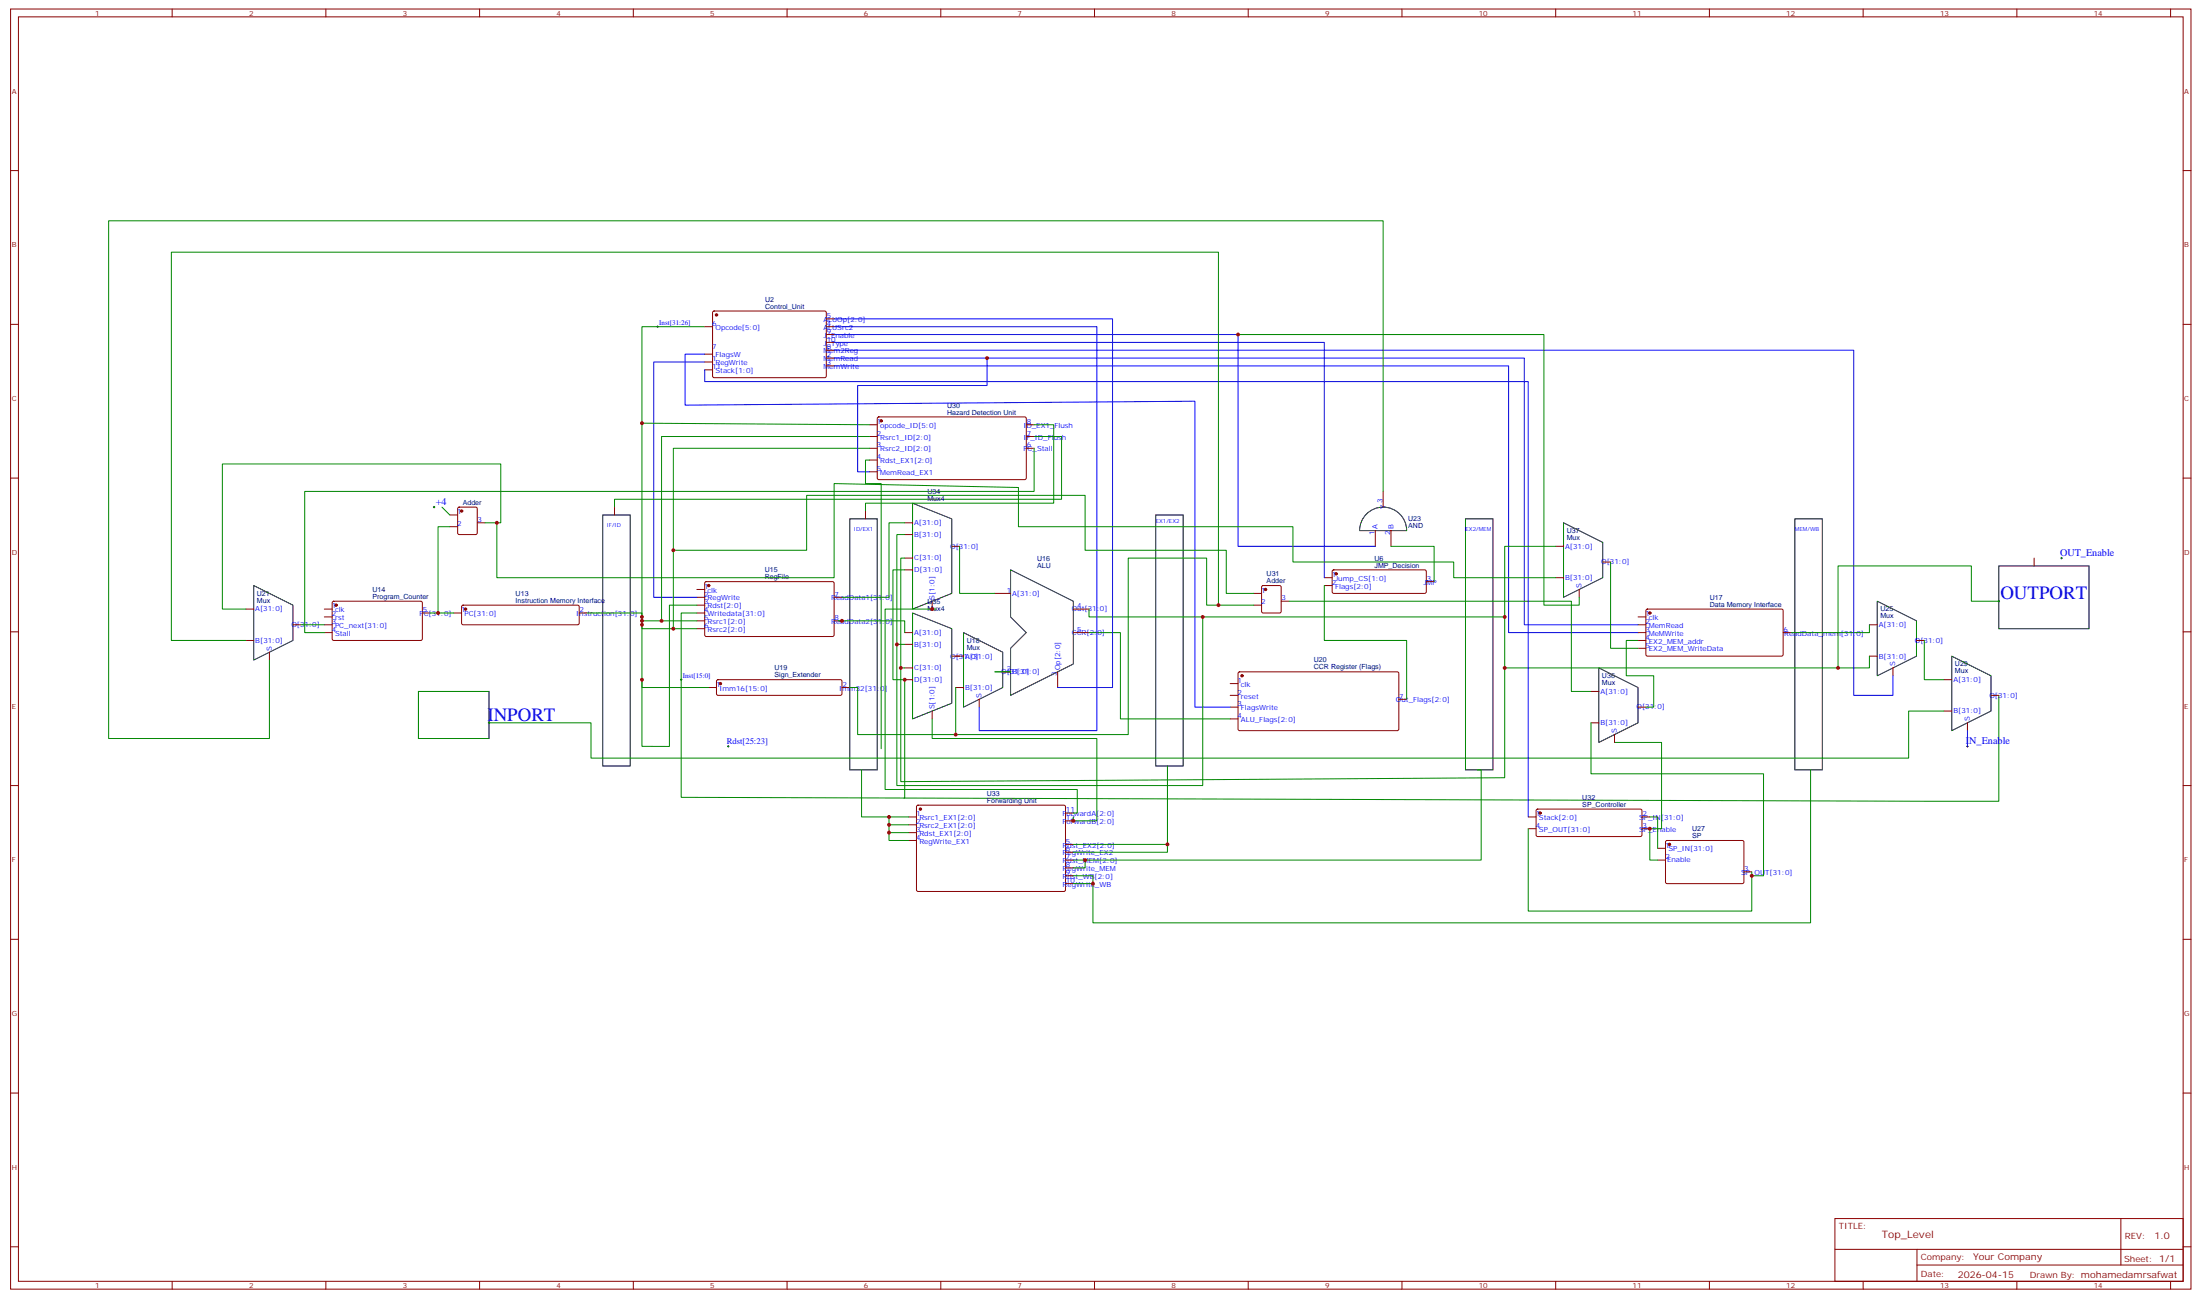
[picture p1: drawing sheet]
<svg xmlns="http://www.w3.org/2000/svg" width="990mm" height="583mm" viewBox="0 0 990 583" stroke-linecap="round" stroke-linejoin="round" font-family="sans-serif">
<g fill="none" stroke="#870000" stroke-width=".45">
<path d="M4.8 4.1h980.7v575.7h-980.7zM8.3 7.6h973.7v568.7h-973.7zM77.4 4.1v3.5M146.6 4.1v3.5M215.7 4.1v3.5M284.9 4.1v3.5M354 4.1v3.5M423.2 4.1v3.5M492.3 4.1v3.5M561.4 4.1v3.5M630.6 4.1v3.5M699.7 4.1v3.5"/>
<path d="M768.9 4.1v3.5M838 4.1v3.5M907.2 4.1v3.5M976.3 4.1v3.5M4.8 76.7h3.5M982 76.7h3.5M4.8 145.9h3.5M317 146.9h3.5M317 159.3h3.5M320.7 140.1l50.5-.2 .5 .7-.1 28.8-.7 .5-50-.1-.4-.6v-28.6zM371.7 143.4h3.5M371.7 146.9h3.5"/>
<path d="M371.7 157.5h3.5M371.7 154h3.5M371.7 150.5h3.5M982 145.9h3.5M317 166.3h3.5M317 162.8h3.5M371.7 161h3.5M371.7 164.6h3.5M391.1 191h3.5M391.1 196.3h3.5M394.8 187.7l66.4-.1 .4 .6-.1 27.1-.6 .4h-65.9l-.4-.7v-26.8zM461.6 191h3.5"/>
<path d="M461.6 196.3h3.5M4.8 215h3.5M391.1 201.6h3.5M391.1 206.9h3.5M391.1 212.2h3.5M461.6 201.6h3.5M982 215h3.5M202.3 231.6h3.5M202.3 236.9h3.5M206.1 228.3h8.4l.2 11.4-.3 .5-7.8 .2-.5-.2-.3-11.4zM214.7 235.1h3.5M276.4 228.1v3.5"/>
<path d="M389.3 229.8v3.6M406.9 235.1h3.6M618.6 238.7v7M622.1 221v7.1M625.7 238.7v7M406.9 256.3h3.6M406.9 251h3.6M406.9 240.4h3.6M428.1 245.7h3.5M595.7 259.8h3.5M599.4 256.5l41.7-.2 .4 .7v9.2l-.7 .7h-40.9l-.7-.7zM699.7 259.8h3.6"/>
<path d="M699.7 245.7h3.6M720.9 252.8h3.5M914.9 251v3.5M110.6 273.9h3.5M145.9 273.9h3.5M145.9 277.5h3.5M149.6 270.6l39.9-.1 .5 .6-.1 16.5-.6 .4h-39.5l-.4-.7v-16.2zM190 275.7h3.5M204.1 275.7h3.5M207.8 272.4l52-.2 .7 .7v7.4l-.7 .7h-51.5l-.7-.7zM260.5 275.7h3.6M313.4 275.7h3.6"/>
<path d="M313.4 265.1h3.6M313.4 268.6h3.6M313.4 272.2h3.6M313.4 279.2h3.6M317.2 261.8l57.5-.2 .5 .7-.1 23.5-.6 .5-57.1-.1-.4-.6v-23.3zM375.2 268.6h3.5M375.2 279.2h3.5M419.3 270.4v3.5M447.5 266.9h7.1M482.8 273.9h7M563.9 272.2h3.5M563.9 266.9h3.5"/>
<path d="M567.7 263.6h8.4l.2 11.4-.3 .5-7.9 .2-.5-.2-.2-11.4zM576.3 270.4h3.5M595.7 263.3h3.5M641.5 261.6h3.6M710.3 265.1v3.5M736.8 277.5h3.5M740.5 274.1l61.1-.1 .4 .6v20.1l-.7 .4-60.6-.1-.4-.6v-19.8zM4.8 284.2h3.5M110.6 288h3.5M121.2 293.3v3.6M131.8 281h3.5M145.9 281h3.5"/>
<path d="M145.9 284.5h3.5M313.4 282.8h3.6M406.9 284.5h3.6M406.9 289.8h3.6M428.1 295.1h5.3M482.8 284.5h7M736.8 281h3.5M736.8 284.5h3.5M736.8 288h3.5M736.8 291.6h3.5M802 284.5h3.6M840.8 281h3.6"/>
<path d="M840.8 295.1h3.6M862 288h3.5M982 284.2h3.5M318.7 309.2h3.6M322.5 305.9l55.5-.2 .7 .7v5.6l-.7 .7h-55l-.7-.7zM378.7 309.2h3.5M406.9 305.7h3.6M406.9 300.4h3.6M419.3 319.8v3.5M429.9 309.2h3.5M440.4 314.5v3.5M447.5 302.2h7.1"/>
<path d="M475.7 302.2v7M553.3 307.4h3.6M553.3 312.7h3.6M553.3 318h3.6M557.1 302.4l71.6-.2 .5 .7-.1 25.3-.6 .4-71.2-.1-.4-.6v-25zM629.2 314.5h3.5M715.6 311h3.5M736.8 318h3.5M851.4 300.4v3.5M874.4 305.7h3.5M874.4 319.8h3.5M895.5 312.7h3.6"/>
<path d="M553.3 323.3h3.6M715.6 325.1h3.5M726.2 330.4v3.5M884.9 325.1v3.5M4.8 353.3h3.5M982 353.3h3.5M408.7 367.4h3.5M408.7 370.9h3.5M408.7 374.5h3.5M408.7 378h3.5M412.5 362.3l66.3-.1 .4 .6v37.7l-.7 .4h-65.8l-.5-.7v-37.4zM479.2 379.8h3.6"/>
<path d="M479.2 365.7h3.6M479.2 369.2h3.6M687.4 367.4h3.5M687.4 372.7h3.5M691.1 364.1l47-.2 .4 .7v11.2l-.7 .4h-46.5l-.4-.7zM738.5 367.4h3.6M738.5 372.7h3.6M749.4 378.2l34.6-.1 .4 .6-.1 18.3-.6 .4-34.1-.1-.5-.6v-18zM479.2 386.8h3.6M479.2 393.9h3.6M479.2 383.3h3.6M479.2 390.3h3.6"/>
<path d="M479.2 397.4h3.6M745.6 381.5h3.5M745.6 386.8h3.5M784.4 392.1h3.5M4.8 422.5h3.5M982 422.5h3.5M4.8 491.6h3.5M982 491.6h3.5M825.3 548h156.7v28.3h-156.7zM953.9 548.1l.1 20.8M4.8 560.7h3.5M77.4 576.3v3.5"/>
<path d="M146.6 576.3v3.5M215.7 576.3v3.5M284.9 576.3v3.5M354 576.3v3.5M423.2 576.3v3.5M492.3 576.3v3.5M561.4 576.3v3.5M630.6 576.3v3.5M699.7 576.3v3.5M768.9 576.3v3.5M825.4 561.9h156.4M838 576.3v3.5"/>
<path d="M862.2 568.9h119.6M862.2 561.9v14.1M907.2 576.3v3.5M976.3 576.3v3.5M982 560.7h3.5"/>
</g>
<g fill="none" stroke="#000" stroke-width=".45">
<path d="M295.5 146.9h.7M295.8 146.6v.7M194.9 228.1h.7M195.3 227.7v.7M271.1 231.6h12.4v112.9h-12.4zM382.2 233.4h12.4v112.9h-12.4zM410.5 226.3l17.6 7.1v33.5l-17.6 7zM519.8 231.6h12.4v112.9h-12.4zM614.2 231.6a10.6 10.6 0 0 1 11.7-2.8 10.6 10.6 0 0 1 6.8 9.9h-21.2l.8-3.9zM659.2 233.4h12.3v112.9h-12.3zM703.3 235.1l17.6 8.8v15.9l-17.6 8.8zM807.3 233.4h12.4v112.9h-12.4z"/>
<path d="M454.6 256.3l28.2 14.1v28.2l-28.2 14.1v-21.1l7-7.1-7-7zM899.1 254.5h40.5v28.3h-40.5zM926.9 251h.7M927.3 250.6v.8M114.1 263.3l17.7 8.9v15.8l-17.7 8.9zM410.5 275.7l17.6 7.1v33.5l-17.6 7zM844.4 270.4l17.6 8.8v15.9l-17.6 8.8zM898.7 270.4h.7M899.1 270.1v.7M433.4 284.5l17.6 8.8v15.9l-17.6 8.8zM877.9 295.1l17.6 8.8v15.9l-17.6 8.8zM188.2 311h31.8v21.1h-31.8z"/>
<path d="M306 305.7h.7M306.4 305.3v.7M719.1 300.4l17.7 8.8v15.9l-17.7 8.8zM219.6 325.1h.7M220 324.7v.7M327.2 335.7h.7M327.6 335.3v.7M884.6 335.7h.7M884.9 335.3v.7"/>
</g>
<g fill="#870000" stroke="#870000" stroke-width=".45">
<circle cx="209.4" cy="273.9" r=".53"/>
<circle cx="151.2" cy="272.2" r=".53"/>
<circle cx="318.7" cy="263.3" r=".53"/>
<circle cx="601" cy="258.1" r=".53"/>
<circle cx="742.1" cy="275.7" r=".53"/>
<circle cx="324" cy="307.4" r=".53"/>
<circle cx="558.6" cy="303.9" r=".53"/>
<circle cx="207.6" cy="229.8" r=".53"/>
<circle cx="750.9" cy="379.8" r=".53"/>
<circle cx="396.3" cy="189.3" r=".53"/>
<circle cx="569.2" cy="265.1" r=".53"/>
<circle cx="322.3" cy="141.6" r=".53"/>
<circle cx="692.7" cy="365.7" r=".53"/>
<circle cx="414" cy="363.9" r=".53"/>
</g>
<g fill="none" stroke="#008700" stroke-width=".45">
<path d="M317 146.9h-28.3v130.6M556.9 150.5h137.5v121.7h15.9v-3.6M288.7 190.3l102.4 .7M391.1 196.3h-93.5v82.9M465.1 191h8.9v35.3h-84.7v3.5M465.1 196.3h12.4v28.2h-201.1v3.6M391.1 201.6h-88.2v81.2M391.1 206.9h-1.8v10.6h7v119.2M465.1 201.6v19.4h-328v63.5h8.8M198.8 228.1l3.5 3.5M202.3 236.9h-5.3v38.8M218.2 235.1h7v-26.4h-125.2v65.2h10.6"/>
<path d="M223.5 235.1v24.7h151.7v-42.3l82.9 1.8v17.6h123.5v15.9h72.3v7h45.8M406.9 235.1h-7v33.5h-21.2M622.1 221v-121.7h-573.2v232.8h72.3v-35.2M302.9 247.5h59.9v-24.7h125.3v24.7h63.5v19.4h12.3M406.9 251h-1.7v49.4M406.9 240.4h-3.5v49.4M406.9 256.3h-5.3v49.4h5.3v53.3h-.3M431.6 245.7v21.2h15.9M625.7 245.7h19.4v15.9M699.7 245.7h-22.9v31.8M724.4 252.8v38.8h12.4M193.5 275.7h10.6"/>
<path d="M264.1 275.7h24.6v3.5h24.7M288.7 279.2v3.6h24.7M313.4 272.2h-12.3v63.5h-12.4v-30M313.4 275.7h-7v82.9l592.7 1.8v-47.7M376.9 279.2h30v5.3M421 273.9h-22.9v81.2h86.4v10.6h-1.7M489.8 273.9v3.6h187v22.9h164v-5.3M541 277.5v75.8h-137.6v-63.5h3.5M548 272.2v-158.8h-470.9v174.6h33.5M563.9 272.2h-21.2v-21.2h-35.2v79.4h-77.6M579.8 270.4h127v40.6h8.8M595.7 263.3v24.7h37v26.5"/>
<path d="M899.1 270.4h-12.4v-15.9h-60v45.9M135.3 281h10.6M288.7 281v28.2h30M489.8 284.5h14.1v38.8h49.4M736.8 288h-5.3v15.9h12.3v14.1h-3.5M840.8 281v3.5h-35.2M865.5 288v17.7h8.9M382.2 309.2h3.6v21.2h44.1v-21.2M406.9 300.4h-1.7v51.1l271.6-1.7v-49.4M447.5 302.2h7.1M874.4 319.8h-15.9v21.2h-592.7v-15.9h-45.8M419.3 323.3v8.8h74.1v37.1h-10.6v-1.8"/>
<path d="M715.6 325.1v22.9h77.6v45.9h-5.3M726.2 333.9h21.2v38.8h-5.3v14.1h3.5M387.5 346.3v21.1h21.2M525.1 344.5v35.3h-42.3M664.5 346.3h1.7v40.5h-183.4M814.4 346.3v68.7h-322.8v-21.1h-8.8M399.9 367.4v3.5h8.8M399.9 370.9v3.6h8.8M399.9 374.5v3.5h8.8M525.1 379.8v3.5h-42.3M687.4 372.7v37.1h100.5v-17.7M742.1 367.4h3.5v14.1"/>
<path d="M482.8 397.4h8.8M488.1 386.8v3.5h-5.3"/>
</g>
<path d="M317 159.3h-8.8v22.9l229.3-1.8v137.6h15.8M375.2 154h220.5v105.8M375.2 150.5h181.7v95.2h61.7M375.2 157.5h458.6v155.2h17.6v-8.8M375.2 146.9h118.2v181.7h-53v-10.6M375.2 143.4h125.2v165.8h-24.7M317 162.8h-23v105.8h19.4M317 166.3v5.3h370.4v195.8M375.2 161h310.4v120h51.2M375.2 164.6h303.4v119.9h58.2M444 161v12.4h-58.2v38.8h5.3M884.9 328.6v7.1" fill="none" stroke="#00f" stroke-width=".45"/>
<g fill="#c00">
<circle cx="288.7" cy="277.5" r=".88"/>
<circle cx="288.7" cy="279.2" r=".88"/>
<circle cx="288.7" cy="281" r=".88"/>
<circle cx="288.7" cy="305.7" r=".88"/>
<circle cx="197" cy="275.7" r=".88"/>
<circle cx="297.6" cy="279.2" r=".88"/>
<circle cx="302.9" cy="282.8" r=".88"/>
<circle cx="288.7" cy="190.3" r=".88"/>
<circle cx="826.7" cy="300.4" r=".88"/>
<circle cx="444" cy="161" r=".88"/>
<circle cx="302.9" cy="247.5" r=".88"/>
<circle cx="548" cy="272.2" r=".88"/>
<circle cx="399.9" cy="367.4" r=".88"/>
<circle cx="399.9" cy="370.9" r=".88"/>
<circle cx="399.9" cy="374.5" r=".88"/>
<circle cx="525.1" cy="379.8" r=".88"/>
<circle cx="488.1" cy="386.8" r=".88"/>
<circle cx="491.6" cy="397.4" r=".88"/>
<circle cx="378.7" cy="279.2" r=".88"/>
<circle cx="482.8" cy="369.2" r=".88"/>
<circle cx="405.2" cy="300.4" r=".88"/>
<circle cx="541" cy="277.5" r=".88"/>
<circle cx="403.4" cy="289.8" r=".88"/>
<circle cx="406.9" cy="305.7" r=".88"/>
<circle cx="429.9" cy="330.4" r=".88"/>
<circle cx="419.3" cy="273.9" r=".88"/>
<circle cx="787.9" cy="393.9" r=".88"/>
<circle cx="742.1" cy="372.7" r=".88"/>
<circle cx="676.8" cy="300.4" r=".88"/>
<circle cx="676.8" cy="277.5" r=".88"/>
<circle cx="223.5" cy="235.1" r=".88"/>
<circle cx="556.9" cy="150.5" r=".88"/>
</g>
<g font-size="8.5" fill="#00f">
<text x="899.8" y="269.5">OUTPORT</text>
<text x="219.3" y="324.2">INPORT</text>
</g>
<g font-size="4.6" fill="#00f">
<text x="196" y="227.2">+4</text>
<text x="926.6" y="250.1">OUT_Enable</text>
<text x="884.2" y="334.8">IN_Enable</text>
</g>
<text font-size="4.6" fill="#800" x="846.5" y="556.9">Top_Level</text>
<g font-size="4.2" fill="#800">
<text x="969.1" y="557.3">1.0</text>
<text x="887.5" y="566.9">Your Company</text>
<text x="880.6" y="574.7">2026-04-15</text>
</g>
<text font-size="3.9" fill="#00f" x="326.8" y="334.8">Rdst[25:23]</text>
<g font-size="3.9" fill="#800">
<text x="827.1" y="552.6">TITLE:</text>
<text x="955.7" y="557.3">REV:</text>
<text x="864" y="566.8">Company:</text>
<text x="955.4" y="567.4">Sheet: 1/1</text>
<text x="864" y="574.5">Date:</text>
<text x="913" y="574.6">Drawn By: mohamedamrsafwat</text>
</g>
<g font-size="3.2" fill="#800">
<text x="42.9" y="7.1">1</text>
<text x="112" y="7.1">2</text>
<text x="181.2" y="7.1">3</text>
<text x="250.3" y="7.1">4</text>
<text x="319.4" y="7.1">5</text>
<text x="388.6" y="7.1">6</text>
<text x="457.7" y="7.1">7</text>
<text x="526.9" y="7.1">8</text>
<text x="596" y="7.1">9</text>
<text x="665.2" y="7.1">10</text>
<text x="734.3" y="7.1">11</text>
<text x="803.5" y="7.1">12</text>
<text x="872.6" y="7.1">13</text>
<text x="941.7" y="7.1">14</text>
<text x="5.3" y="42.2">A</text>
<text x="982.5" y="42.2">A</text>
<text x="5.3" y="111.3">B</text>
<text x="982.5" y="111.3">B</text>
<text x="5.3" y="180.4">C</text>
<text x="982.5" y="180.4">C</text>
<text x="5.3" y="249.6">D</text>
<text x="982.5" y="249.6">D</text>
<text x="5.3" y="318.7">E</text>
<text x="982.5" y="318.7">E</text>
<text x="5.3" y="387.9">F</text>
<text x="982.5" y="387.9">F</text>
<text x="5.3" y="457">G</text>
<text x="982.5" y="457">G</text>
<text x="5.3" y="526.2">H</text>
<text x="982.5" y="526.2">H</text>
<text x="42.9" y="579.3">1</text>
<text x="112" y="579.3">2</text>
<text x="181.2" y="579.3">3</text>
<text x="250.3" y="579.3">4</text>
<text x="319.4" y="579.3">5</text>
<text x="388.6" y="579.3">6</text>
<text x="457.7" y="579.3">7</text>
<text x="526.9" y="579.3">8</text>
<text x="596" y="579.3">9</text>
<text x="665.2" y="579.3">10</text>
<text x="734.3" y="579.3">11</text>
<text x="803.5" y="579.3">12</text>
<text x="872.6" y="579.3">13</text>
<text x="941.7" y="579.3">14</text>
</g>
<g font-size="3.2" fill="#000080">
<text x="344.2" y="135.7">U2</text>
<text x="344.2" y="138.8">Control_Unit</text>
<text x="426" y="183.3">U30</text>
<text x="426" y="186.4">Hazard Detection Unit</text>
<text x="208.1" y="226.9">Adder</text>
<text x="417.1" y="225.2">Mux4</text>
<text x="417.1" y="222.1">U34</text>
<text x="633.4" y="237.6">AND</text>
<text x="633.4" y="234.4">U23</text>
<text x="704.7" y="239.7">U37</text>
<text x="704.7" y="242.9">Mux</text>
<text x="343.9" y="257.4">U15</text>
<text x="466.5" y="255.2">ALU</text>
<text x="466.5" y="252.1">U16</text>
<text x="618.2" y="255.2">JMP_Decision</text>
<text x="618.2" y="252.1">U6</text>
<text x="343.9" y="260.5">RegFile</text>
<text x="569.7" y="262.2">Adder</text>
<text x="569.7" y="259.2">U31</text>
<text x="115.5" y="267.9">U21</text>
<text x="167.6" y="269.3">Program_Counter</text>
<text x="167.6" y="266.2">U14</text>
<text x="231.9" y="268">U13</text>
<text x="769.1" y="269.7">U17</text>
<text x="115.5" y="271.1">Mux</text>
<text x="231.9" y="271.1">Instruction Memory Interface</text>
<text x="417.1" y="274.6">Mux4</text>
<text x="417.1" y="271.5">U35</text>
<text x="769.1" y="272.8">Data Memory Interface</text>
<text x="845.8" y="274.9">U25</text>
<text x="845.8" y="278.2">Mux</text>
<text x="434.8" y="292.3">Mux</text>
<text x="434.8" y="289.1">U18</text>
<text x="590.9" y="297.9">U20</text>
<text x="879.3" y="299.6">U29</text>
<text x="348.4" y="304.6">Sign_Extender</text>
<text x="348.4" y="301.5">U19</text>
<text x="590.9" y="301.1">CCR Register (Flags)</text>
<text x="720.6" y="304.9">U36</text>
<text x="879.3" y="302.9">Mux</text>
<text x="720.6" y="308.2">Mux</text>
<text x="443.9" y="358">U33</text>
<text x="711.7" y="359.7">U32</text>
<text x="443.9" y="361.1">Forwarding Unit</text>
<text x="711.7" y="362.8">SP_Controller</text>
<text x="761.1" y="376.8">SP</text>
<text x="761.1" y="373.9">U27</text>
</g>
<g font-size="3.2" fill="#00f">
<text x="371.8" y="143.1">5</text>
<text x="296.5" y="146">Inst[31:26]</text>
<text x="320.3" y="146.6">6</text>
<text x="321.8" y="148.3">Opcode[5:0]</text>
<text x="370.3" y="144.8">ALUOp[2:0]</text>
<text x="370.3" y="148.3">ALUSrc2</text>
<text x="371.8" y="146.6">4</text>
<text x="370.3" y="155.4">J_Type</text>
<text x="370.3" y="151.9">J_Enable</text>
<text x="371.8" y="153.6">10</text>
<text x="371.8" y="150.1">9</text>
<text x="320.3" y="157.2">7</text>
<text x="321.8" y="160.7">FlagsW</text>
<text x="370.3" y="158.9">Mem2Reg</text>
<text x="371.8" y="157.2">8</text>
<text x="371.8" y="160.7">2</text>
<text x="320.3" y="166">11</text>
<text x="320.3" y="162.5">1</text>
<text x="321.8" y="167.7">Stack[1:0]</text>
<text x="321.8" y="164.2">RegWrite</text>
<text x="370.3" y="162.5">MemRead</text>
<text x="370.3" y="166">MemWrite</text>
<text x="371.8" y="164.2">3</text>
<text x="394.4" y="190.7">1</text>
<text x="461.8" y="190.7">8</text>
<text x="394.4" y="196">2</text>
<text x="395.9" y="192.4">opcode_ID[5:0]</text>
<text x="395.9" y="197.7">Rsrc1_ID[2:0]</text>
<text x="460.3" y="197.7">IF_ID_Flush</text>
<text x="460.3" y="192.4">ID_EX1_Flush</text>
<text x="461.8" y="196">7</text>
<text x="394.4" y="201.3">3</text>
<text x="395.9" y="203">Rsrc2_ID[2:0]</text>
<text x="460.3" y="203">PC_Stall</text>
<text x="461.8" y="201.3">6</text>
<text x="394.4" y="206.6">4</text>
<text x="395.9" y="208.3">Rdst_EX1[2:0]</text>
<text x="394.4" y="211.8">5</text>
<text x="395.9" y="213.6">MemRead_EX1</text>
<text x="621.8" y="226.3" transform="rotate(-90 621.8 226.3)">3</text>
<text x="205.7" y="231.2">1</text>
<text x="623.2" y="228.8" transform="rotate(-90 623.2 228.8)">Y</text>
<text x="205.7" y="236.5">2</text>
<text x="214.8" y="234.8">3</text>
<text x="411.2" y="236.2">A[31:0]</text>
<text x="619.7" y="237.9" transform="rotate(-90 619.7 237.9)">A</text>
<text x="626.7" y="237.9" transform="rotate(-90 626.7 237.9)">B</text>
<text x="411.2" y="241.5">B[31:0]</text>
<text x="618.2" y="240.4" transform="rotate(-90 618.2 240.4)">1</text>
<text x="625.3" y="240.4" transform="rotate(-90 625.3 240.4)">2</text>
<text x="427.4" y="246.8">O[31:0]</text>
<text x="704" y="246.8">A[31:0]</text>
<text x="411.2" y="257.4">D[31:0]</text>
<text x="411.2" y="252.1">C[31:0]</text>
<text x="720.2" y="253.8">O[31:0]</text>
<text x="599" y="259.5">1</text>
<text x="599" y="263">2</text>
<text x="600.5" y="261.2">Jump_CS[1:0]</text>
<text x="640.2" y="263">JMP</text>
<text x="641.7" y="261.2">3</text>
<text x="704" y="260.9">B[31:0]</text>
<text x="316.8" y="264.8">1</text>
<text x="316.8" y="268.3">2</text>
<text x="318.3" y="266.5">clk</text>
<text x="375.4" y="268.3">7</text>
<text x="420.3" y="269.7" transform="rotate(-90 420.3 269.7)">S[1:0]</text>
<text x="452.8" y="266.5">1</text>
<text x="455.3" y="267.9">A[31:0]</text>
<text x="567.3" y="266.5">1</text>
<text x="600.5" y="264.8">Flags[2:0]</text>
<text x="711.4" y="264.4" transform="rotate(-90 711.4 264.4)">S</text>
<text x="114.8" y="275">A[31:0]</text>
<text x="149.2" y="273.6">1</text>
<text x="150.7" y="275.3">clk</text>
<text x="190.1" y="275.3">5</text>
<text x="207.4" y="275.3">1</text>
<text x="260.7" y="275.3">2</text>
<text x="316.8" y="271.8">3</text>
<text x="316.8" y="275.3">4</text>
<text x="318.3" y="270.1">RegWrite</text>
<text x="318.3" y="273.6">Rdst[2:0]</text>
<text x="373.9" y="270.1">ReadData1[31:0]</text>
<text x="482.1" y="275">Out[31:0]</text>
<text x="484.5" y="273.6">4</text>
<text x="567.3" y="271.8">2</text>
<text x="576.4" y="270.1">3</text>
<text x="149.2" y="277.1">2</text>
<text x="149.2" y="280.6">3</text>
<text x="150.7" y="278.9">rst</text>
<text x="188.7" y="277.1">PC[31:0]</text>
<text x="208.9" y="277.1">PC[31:0]</text>
<text x="259.2" y="277.1">Instruction[31:0]</text>
<text x="316.8" y="278.9">5</text>
<text x="318.3" y="277.1">Writedata[31:0]</text>
<text x="318.3" y="280.6">Rsrc1[2:0]</text>
<text x="373.9" y="280.6">ReadData2[31:0]</text>
<text x="375.4" y="278.9">8</text>
<text x="740.1" y="277.1">1</text>
<text x="740.1" y="280.6">2</text>
<text x="741.6" y="278.9">clk</text>
<text x="131.1" y="282">O[31:0]</text>
<text x="149.2" y="284.2">4</text>
<text x="150.7" y="282.4">PC_next[31:0]</text>
<text x="150.7" y="285.9">Stall</text>
<text x="316.8" y="282.4">6</text>
<text x="318.3" y="284.2">Rsrc2[2:0]</text>
<text x="411.2" y="285.6">A[31:0]</text>
<text x="482.1" y="285.6">CCR[2:0]</text>
<text x="484.5" y="284.2">5</text>
<text x="740.1" y="284.2">3</text>
<text x="740.1" y="287.7">4</text>
<text x="741.6" y="282.4">MemRead</text>
<text x="741.6" y="285.9">MeMWrite</text>
<text x="802.2" y="284.2">6</text>
<text x="802.5" y="285.9">ReadData_mem[31:0]</text>
<text x="845.1" y="282">A[31:0]</text>
<text x="114.8" y="289.1">B[31:0]</text>
<text x="122.2" y="292.6" transform="rotate(-90 122.2 292.6)">S</text>
<text x="411.2" y="290.9">B[31:0]</text>
<text x="740.1" y="291.2">5</text>
<text x="741.6" y="289.5">EX2_MEM_addr</text>
<text x="741.6" y="293">EX2_MEM_WriteData</text>
<text x="861.3" y="289.1">O[31:0]</text>
<text x="427.4" y="296.2">O[31:0]</text>
<text x="434.1" y="296.2">A[31:0]</text>
<text x="845.1" y="296.2">B[31:0]</text>
<text x="852.5" y="299.7" transform="rotate(-90 852.5 299.7)">S</text>
<text x="307.1" y="304.8">Inst[15:0]</text>
<text x="411.2" y="301.4">C[31:0]</text>
<text x="450.3" y="303.2">O[31:0]</text>
<text x="452.8" y="301.8">2</text>
<text x="455.3" y="303.2">B[31:0]</text>
<text x="475.4" y="303.9" transform="rotate(-90 475.4 303.9)">3</text>
<text x="476.8" y="301.4" transform="rotate(-90 476.8 301.4)">Op[2:0]</text>
<text x="322.1" y="308.9">1</text>
<text x="323.6" y="310.6">Imm16[15:0]</text>
<text x="377.4" y="310.6">Imm32[31:0]</text>
<text x="378.9" y="308.9">2</text>
<text x="411.2" y="306.7">D[31:0]</text>
<text x="434.1" y="310.3">B[31:0]</text>
<text x="556.7" y="307.1">1</text>
<text x="558.2" y="308.9">clk</text>
<text x="878.6" y="306.7">A[31:0]</text>
<text x="441.5" y="313.8" transform="rotate(-90 441.5 313.8)">S</text>
<text x="556.7" y="312.4">2</text>
<text x="556.7" y="317.7">3</text>
<text x="558.2" y="314.1">reset</text>
<text x="627.9" y="315.9">Out_Flags[2:0]</text>
<text x="629.4" y="314.1">7</text>
<text x="719.8" y="312">A[31:0]</text>
<text x="894.8" y="313.8">O[31:0]</text>
<text x="420.3" y="319.1" transform="rotate(-90 420.3 319.1)">S[1:0]</text>
<text x="556.7" y="323">4</text>
<text x="558.2" y="319.4">FlagsWrite</text>
<text x="736.1" y="319.1">O[31:0]</text>
<text x="878.6" y="320.9">B[31:0]</text>
<text x="558.2" y="324.7">ALU_Flags[2:0]</text>
<text x="719.8" y="326.1">B[31:0]</text>
<text x="727.3" y="329.7" transform="rotate(-90 727.3 329.7)">S</text>
<text x="886" y="324.4" transform="rotate(-90 886 324.4)">S</text>
<text x="479.4" y="365.3">11</text>
<text x="412" y="367.1">1</text>
<text x="412" y="370.6">2</text>
<text x="413.5" y="368.8">Rsrc1_EX1[2:0]</text>
<text x="477.9" y="367.1">ForwardA[2:0]</text>
<text x="477.9" y="370.6">ForwardB[2:0]</text>
<text x="479.4" y="368.8">12</text>
<text x="690.7" y="367.1">1</text>
<text x="692.2" y="368.8">Stack[2:0]</text>
<text x="737.2" y="368.8">SP_IN[31:0]</text>
<text x="738.7" y="367.1">2</text>
<text x="412" y="374.1">3</text>
<text x="412" y="377.6">4</text>
<text x="413.5" y="372.4">Rsrc2_EX1[2:0]</text>
<text x="413.5" y="375.9">Rdst_EX1[2:0]</text>
<text x="690.7" y="372.4">4</text>
<text x="692.2" y="374.1">SP_OUT[31:0]</text>
<text x="737.2" y="374.1">SP_Enable</text>
<text x="738.7" y="372.4">3</text>
<text x="413.5" y="379.4">RegWrite_EX1</text>
<text x="477.9" y="381.2">Rdst_EX2[2:0]</text>
<text x="479.4" y="379.4">5</text>
<text x="479.4" y="382.9">6</text>
<text x="748.9" y="381.2">1</text>
<text x="750.4" y="382.9">SP_IN[31:0]</text>
<text x="477.9" y="388.2">Rdst_MEM[2:0]</text>
<text x="477.9" y="384.7">RegWrite_EX2</text>
<text x="479.4" y="386.5">7</text>
<text x="479.4" y="390">8</text>
<text x="749.1" y="386.5">2</text>
<text x="749.8" y="387.9">Enable</text>
<text x="477.9" y="395.3">Rdst_WB[2:0]</text>
<text x="477.9" y="391.8">RegWrite_MEM</text>
<text x="479.4" y="393.5">9</text>
<text x="783.1" y="393.5">SP_OUT[31:0]</text>
<text x="784.6" y="391.8">3</text>
<text x="477.9" y="398.8">RegWrite_WB</text>
<text x="479.4" y="397.1">10</text>
</g>
<g font-size="2.5" fill="#00f">
<text x="272.9" y="236.9">IF/ID</text>
<text x="384" y="238.7">ID/EX1</text>
<text x="519.8" y="235.1">EX1/EX2</text>
<text x="659.2" y="238.7">EX2/MEM</text>
<text x="807.3" y="238.7">MEM/WB</text>
</g>
</svg>
